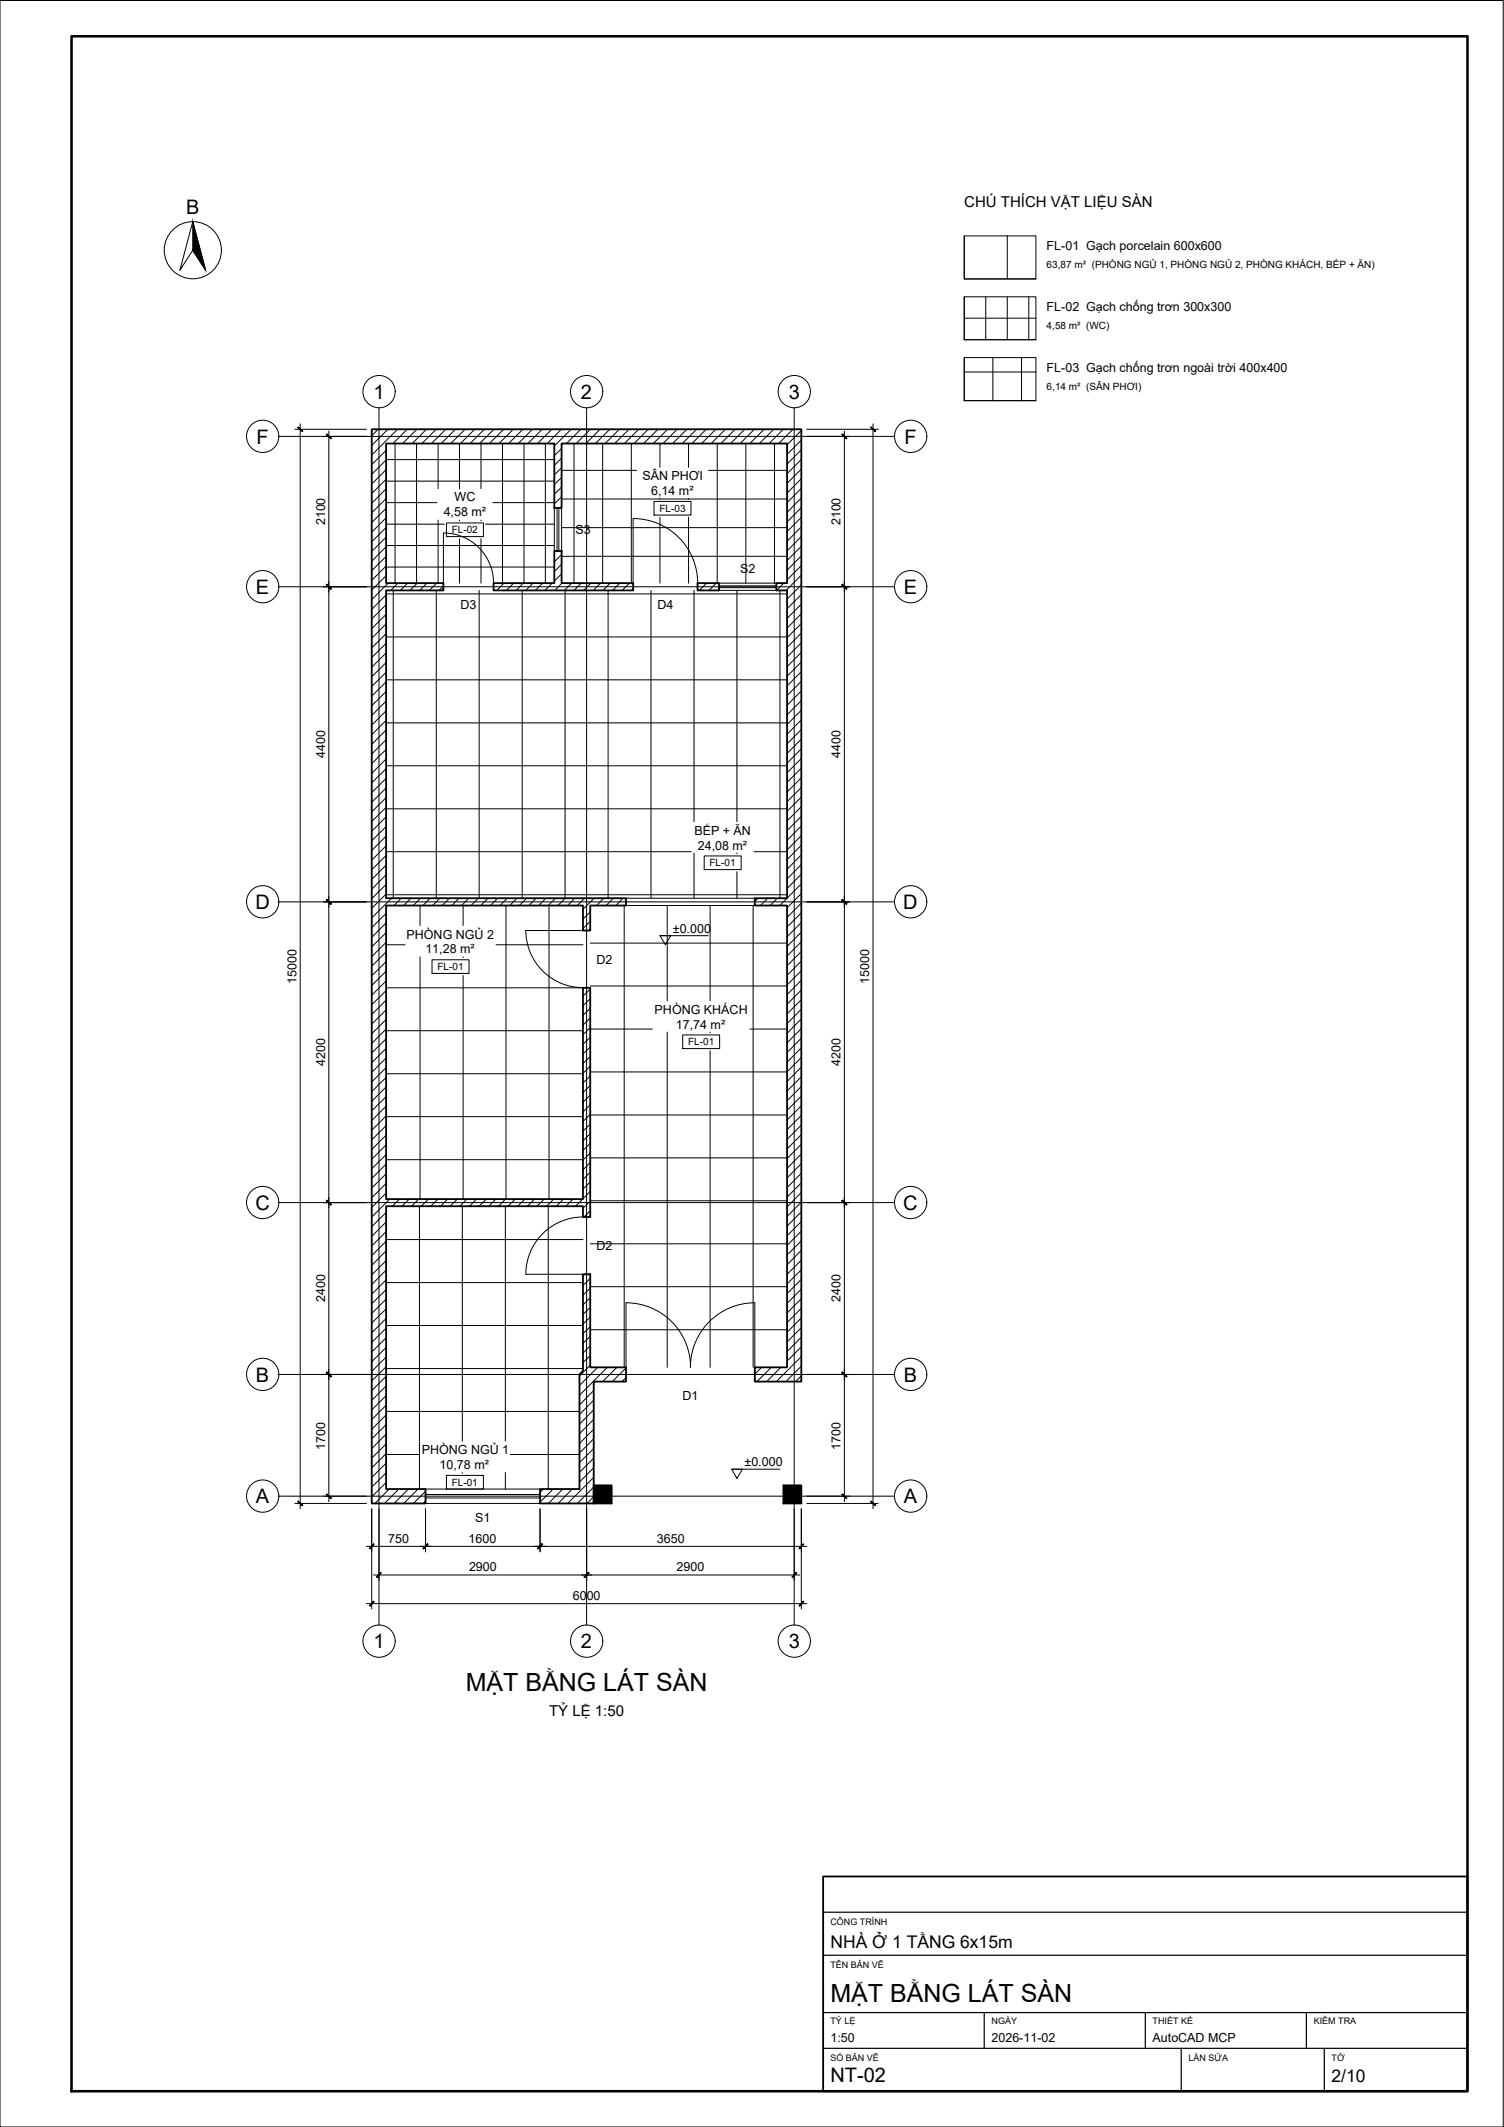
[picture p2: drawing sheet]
<svg xmlns="http://www.w3.org/2000/svg" width="420mm" height="594mm" viewBox="0 0 420 594" stroke-linecap="round" stroke-linejoin="round" font-family="sans-serif">
<!-- layer: A-WALL -->
<path d="M103.8 119.9h120.1v266h-13v-4h9v-129h-9v-2h9v-86h-3v-2h3v-39h-63v18h-2v-18h-47v39h16v2h-16v86h67v2h-10v7h-2v-7h-55v82h55v-59h2v64h-2v-3h-55v79h11v4h-15.1zM137.9 162.9h17v-9h2v9h20v2h-39zM194.9 162.9h6v2h-6zM162.9 355.9h2v26h10v4h-9v34h-15v-4h11v-32l1-1z" fill="none" stroke="#000" stroke-width=".51"/>
<!-- layer: A-WALL-PATT -->
<g fill="none" stroke="#000" stroke-width=".28">
<path d="M105.7 119.9l-1.9 1.8M108.4 119.9l-4.6 4.5M111 119.9l-7.2 7.2M113.7 119.9l-3.9 4M116.5 119.9l-4.1 4M119.1 119.9l-4 4M121.8 119.9l-3.9 4M124.5 119.9l-4 4M127.2 119.9l-4 4M129.9 119.9l-4 4M132.6 119.9l-4 4M135.3 119.9l-4 4"/>
<path d="M138 119.9l-4 4M140.7 119.9l-4 4M143.4 119.9l-4 4M146.1 119.9l-4 4M148.8 119.9l-4 4M151.5 119.9l-4 4M154.2 119.9l-4 4M156.8 119.9l-3.9 4M159.6 119.9l-4.7 4.7M162.3 119.9l-4.1 4M164.9 119.9l-3.9 4M167.6 119.9l-3.9 4"/>
<path d="M170.3 119.9l-4 4M173 119.9l-4 4M175.7 119.9l-4 4M178.4 119.9l-4 4M181.1 119.9l-4 4M183.8 119.9l-4 4M186.5 119.9l-4 4M189.2 119.9l-4 4M191.9 119.9l-4 4M194.6 119.9l-4 4M197.3 119.9l-4 4M200 119.9l-4 4"/>
<path d="M202.6 119.9l-3.9 4M205.4 119.9l-4 4M208.1 119.9l-4.1 4M210.7 119.9l-3.9 4M213.4 119.9l-3.9 4M216.2 119.9l-4.1 4M218.8 119.9l-4 4M221.5 119.9l-4 4M107.9 125.8l-4.1 4M107.9 128.5l-4.1 4M107.9 131.2l-4.1 4M107.9 133.9l-4.1 4"/>
<path d="M107.9 136.5l-4.1 4.1M107.9 139.2l-4.1 4M156.9 125.3l-2 2M156.9 127.9l-2 2.1M156.9 130.7l-2 1.9M156.9 133.4l-2 2M156.9 136l-2 2.1M156.9 138.7l-2 2M223.9 120.2l-4 4M223.9 122.9l-4 4M223.9 125.6l-4 4M223.9 128.3l-4 4"/>
<path d="M223.9 131l-4 4M223.9 133.7l-4 4M223.9 136.4l-4 4M223.9 139.1l-4 4M107.9 142l-4.1 3.9M107.9 144.6l-4.1 4M107.9 147.3l-4.1 4M107.9 150l-4.1 4M107.9 152.7l-4.1 4M107.9 155.4l-4.1 4M107.9 158.1l-4.1 4M155.2 153.9l-.3 .3"/>
<path d="M156.9 141.4l-.5 .5M156.9 154.9l-2 2M156.9 157.6l-2 2M223.9 141.8l-4 4M223.9 144.5l-4 4M223.9 147.2l-4 4M223.9 149.9l-4 4M223.9 152.6l-4 4M223.9 155.3l-4 4M223.9 158l-4 3.9M107.9 160.8l-4.1 4M107.9 166.2l-4.1 4"/>
<path d="M107.9 168.9l-4.1 4M107.9 171.6l-4.1 4M107.9 174.3l-4.1 4M107.9 177l-4.1 3.9M107.9 179.7l-4.1 4M108.5 162.9l-4.7 4.6M111.2 162.9l-2 2M113.9 162.9l-2.1 2M116.5 162.9l-1.9 2M119.3 162.9l-2 2M122 162.9l-2.1 2M123.9 163.7l-1.3 1.2"/>
<path d="M138.1 162.9l-.2 .2M140.8 162.9l-2 2M143.5 162.9l-2 2M146.2 162.9l-2 2M148.9 162.9l-2 2M151.6 162.9l-2 2M154.3 162.9l-2 2M156.9 160.3l-2 2M157 162.9l-2 2M159.7 162.9l-2.1 2M162.3 162.9l-1.9 2M165.1 162.9l-2 2"/>
<path d="M167.8 162.9l-2.1 2M170.4 162.9l-2 2M173.1 162.9l-1.9 2M175.8 162.9l-2 2M176.9 164.5l-.4 .4M197.4 162.9l-2 2M200.1 162.9l-2 2M200.9 164.8l-.1 .1M218.9 162.9l-1.9 2M223.9 160.6l-4.3 4.3M223.9 163.3l-4 4.1M223.9 166l-4 4"/>
<path d="M223.9 168.7l-4 4M223.9 171.4l-4 4M223.9 174.1l-4 4M223.9 176.8l-4 4M223.9 179.5l-4 4M107.9 182.3l-4.1 4.1M107.9 185.1l-4.1 3.9M107.9 187.8l-4.1 3.9M107.9 190.4l-4.1 4.1M107.9 193.1l-4.1 4M107.9 195.8l-4.1 4M107.9 198.5l-4.1 4"/>
<path d="M223.9 182.2l-4 4M223.9 184.9l-4 4M223.9 187.6l-4 4M223.9 190.3l-4 4M223.9 193l-4 4M223.9 195.7l-4 4M223.9 198.3l-4 4.1M107.9 201.2l-4.1 4M107.9 203.9l-4.1 4M107.9 206.6l-4.1 4M107.9 209.3l-4.1 4M107.9 212l-4.1 4"/>
<path d="M107.9 214.7l-4.1 4M107.9 217.4l-4.1 4M223.9 201.1l-4 4M223.9 203.8l-4 3.9M223.9 206.4l-4 4.1M223.9 209.1l-4 4.1M223.9 211.9l-4 3.9M223.9 214.5l-4 4M223.9 217.2l-4 4M223.9 219.9l-4 4M107.9 220.1l-4.1 4M107.9 222.8l-4.1 4"/>
<path d="M107.9 225.5l-4.1 4M107.9 228.1l-4.1 4.1M107.9 230.9l-4.1 3.9M107.9 233.5l-4.1 4M107.9 236.2l-4.1 4.1M107.9 238.9l-4.1 4M223.9 222.6l-4 4M223.9 225.3l-4 4M223.9 228l-4 4M223.9 230.7l-4 4M223.9 233.4l-4 4M223.9 236.1l-4 4"/>
<path d="M223.9 238.8l-4 4M107.9 241.6l-4.1 4M107.9 244.3l-4.1 4M107.9 247l-4.1 4M107.9 249.7l-4.1 4M107.9 255.1l-4.1 4M107.9 257.8l-4.1 4M109.4 250.9l-5.6 5.5M112.1 250.9l-2 2M114.8 250.9l-2 2M117.5 250.9l-2.1 2M120.1 250.9l-1.9 2"/>
<path d="M122.9 250.9l-2 2M125.6 250.9l-2.1 2M128.2 250.9l-2 2M130.9 250.9l-2 2M133.6 250.9l-2 2M136.3 250.9l-2 2M139 250.9l-2 2M141.7 250.9l-2 2M144.4 250.9l-2 2M147.1 250.9l-2 2M149.8 250.9l-2 2M152.5 250.9l-2 2"/>
<path d="M155.2 250.9l-2 2M157.9 250.9l-2 2M160.6 250.9l-2 2M163.3 250.9l-2.1 2M164.9 254.7l-2 2M164.9 257.4l-2 1.9M165.9 250.9l-3 3.1M168.7 250.9l-2 2M171.4 250.9l-2.1 2M174 250.9l-2 2M174.9 252.7l-.1 .2M211.8 250.9l-.9 .9"/>
<path d="M214.5 250.9l-2 2M217.2 250.9l-2.1 2M223.9 241.5l-4 4M223.9 244.2l-4 4M223.9 246.9l-6.1 6M223.9 249.6l-4 3.9M223.9 252.2l-4 4.1M223.9 254.9l-4 4M223.9 257.7l-4 3.9M107.9 260.5l-4.1 4M107.9 263.2l-4.1 4M107.9 265.9l-4.1 4"/>
<path d="M107.9 268.6l-4.1 4M107.9 271.2l-4.1 4.1M107.9 274l-4.1 4M107.9 276.7l-4.1 3.9M107.9 279.3l-4.1 4.1M164.9 276.2l-2 2M164.9 278.9l-2 2M223.9 260.3l-4 4M223.9 263l-4 4M223.9 265.7l-4 4M223.9 268.4l-4 4M223.9 271.1l-4 4"/>
<path d="M223.9 273.8l-4 4M223.9 276.5l-4 4M223.9 279.2l-4 4M107.9 282l-4.1 4.1M107.9 284.7l-4.1 4M107.9 287.4l-4.1 4M107.9 290.1l-4.1 4M107.9 292.8l-4.1 4M107.9 295.5l-4.1 4M107.9 298.2l-4.1 4M164.9 281.6l-2 2M164.9 284.3l-2 2"/>
<path d="M164.9 287l-2 2M164.9 289.7l-2 2M164.9 292.4l-2 2M164.9 295.1l-2 2M164.9 297.8l-2 2M223.9 281.9l-4 4M223.9 284.6l-4 4M223.9 287.3l-4 4M223.9 290l-4 4M223.9 292.7l-4 3.9M223.9 295.4l-4 4M223.9 298l-4 4.1"/>
<path d="M107.9 300.9l-4.1 4M107.9 303.6l-4.1 4M107.9 306.3l-4.1 4M107.9 309l-4.1 4M107.9 311.7l-4.1 4M107.9 314.4l-4.1 4M107.9 317l-4.1 4.1M107.9 319.8l-4.1 4M164.9 300.5l-2 2M164.9 303.2l-2 2M164.9 305.9l-2 2M164.9 308.5l-2 2.1"/>
<path d="M164.9 311.2l-2 2M164.9 314l-2 1.9M164.9 316.6l-2 2.1M164.9 319.3l-2 2M223.9 300.8l-4 3.9M223.9 303.5l-4 3.9M223.9 306.1l-4 4M223.9 308.8l-4 4M223.9 311.5l-4 4M223.9 314.2l-4 4M223.9 316.9l-4 4M223.9 319.6l-4 4"/>
<path d="M107.9 322.5l-4.1 3.9M107.9 325.1l-4.1 4.1M107.9 327.8l-4.1 4M107.9 330.6l-4.1 3.9M107.9 333.2l-4.1 4M107.9 338.6l-4.1 4M108.9 334.9l-5.1 5M111.6 334.9l-2 2M114.3 334.9l-2 2M117 334.9l-2 2M119.7 334.9l-2 2M122.3 334.9l-1.9 2"/>
<path d="M125.1 334.9l-2 2M127.8 334.9l-2.1 2M130.4 334.9l-2 2M133.1 334.9l-2 2M135.8 334.9l-2 2M138.5 334.9l-2 2M141.2 334.9l-2 2M143.9 334.9l-2 2M146.6 334.9l-2 2M149.3 334.9l-2 2M152 334.9l-2 2M154.7 334.9l-2 2"/>
<path d="M157.4 334.9l-2 2M160.1 334.9l-2 2M162.8 334.9l-2 2M164.9 322l-2 2M164.9 324.7l-2 2M164.9 327.4l-2 2M164.9 330.1l-2 2M164.9 332.8l-2 2M164.9 335.5l-2 2M164.9 338.2l-1.7 1.7M223.9 322.3l-4 4M223.9 325l-4 4"/>
<path d="M223.9 327.7l-4 4M223.9 330.4l-4 4M223.9 333.1l-4 4M223.9 335.8l-4 4M223.9 338.5l-4 3.9M107.9 341.3l-4.1 4M107.9 344l-4.1 4M107.9 346.7l-4.1 4M107.9 349.4l-4.1 4M107.9 352.1l-4.1 4M107.9 354.8l-4.1 4M107.9 357.5l-4.1 4"/>
<path d="M163.3 355.9l-.4 .5M164.9 357.1l-2 1.9M164.9 359.8l-2 2M223.9 341.2l-4 4M223.9 343.8l-4 4.1M223.9 346.6l-4 3.9M223.9 349.2l-4 4M223.9 351.9l-4 4.1M223.9 354.6l-4 4M223.9 357.3l-4 4M107.9 360.2l-4.1 4M107.9 362.9l-4.1 4"/>
<path d="M107.9 365.6l-4.1 3.9M107.9 368.3l-4.1 4M107.9 370.9l-4.1 4.1M107.9 373.6l-4.1 4M107.9 376.4l-4.1 3.9M107.9 379l-4.1 4M164.9 362.4l-2 2.1M164.9 365.1l-2 2M164.9 367.8l-2 2M164.9 370.5l-2 2M164.9 373.2l-2 2M164.9 375.9l-2 2"/>
<path d="M164.9 378.6l-2 2M223.9 360l-4 4M223.9 362.7l-4 4M223.9 365.4l-4 4M223.9 368.1l-4 4M223.9 370.8l-4 4M223.9 373.5l-4 4M223.9 376.2l-4 4M223.9 378.9l-7 7M107.9 381.7l-4.1 4M107.9 384.4l-4.1 4M107.9 387.1l-4.1 4"/>
<path d="M107.9 389.8l-4.1 4M107.9 392.5l-4.1 4M107.9 395.2l-4.1 4M107.9 397.9l-4.1 4M164.9 381.3l-3 3M165.9 388.4l-4 4M165.9 391.1l-4 4M165.9 393.8l-4 4M165.9 396.5l-4 3.9M165.9 399.2l-4 4M167 381.9l-5.1 5.1M169.7 381.9l-7.8 7.8"/>
<path d="M172.3 381.9l-3.9 4M174.9 382.1l-3.8 3.8M174.9 384.8l-1.2 1.1M212.8 381.9l-1.9 1.9M215.5 381.9l-4 4M218.1 381.9l-3.9 4M223.9 381.6l-4.4 4.3M223.9 384.3l-1.7 1.6M107.9 400.6l-4.1 4M107.9 403.3l-4.1 4M107.9 406l-4.1 4M107.9 408.7l-4.1 4"/>
<path d="M107.9 411.4l-4.1 3.9M107.9 414.1l-4.1 4M108.7 415.9l-4 4M111.4 415.9l-4 4M114.1 415.9l-4 4M116.8 415.9l-4 4M118.9 416.5l-3.4 3.4M118.9 419.2l-.7 .7M151.8 415.9l-.9 1M154.5 415.9l-3.6 3.6M157.2 415.9l-4 4M159.9 415.9l-4 4"/>
<path d="M165.9 401.8l-4 4.1M165.9 404.6l-4 3.9M165.9 407.3l-4 3.9M165.9 409.9l-4 4M165.9 412.6l-7.3 7.3M165.9 415.3l-4.6 4.6M165.9 418l-1.9 1.9"/>
</g>
<!-- layer: A-GLAZ -->
<path d="M154.9 141.9v12M155.6 141.9v12M156.1 141.9v12M156.9 141.9v12M200.9 164.9h16M200.9 162.9h16M200.9 164.1h16M200.9 163.6h16M118.9 415.9h32M118.9 419.9h32M118.9 417.4h32M118.9 418.4h32" fill="none" stroke="#000" stroke-width=".28"/>
<!-- layer: A-DOOR -->
<path d="M123.9 148.9v14M123.9 148.9a14 14 0 0 1 14 13.9M176.9 144.9v18M176.9 144.8a18 18 0 0 1 18 18M162.9 259.9h-16a16 16 0 0 0 16 16M162.9 339.9a16 16 0 0 0-16 16h16M174.9 363.9v18M174.9 363.9a17.9 17.9 0 0 1 18 18 18 18 0 0 1 18-18M210.9 363.9v18" fill="none" stroke="#000" stroke-width=".28"/>
<!-- layer: A-OPEN -->
<path d="M174.9 252.9h36M174.9 250.9h36" fill="none" stroke="#000" stroke-width=".28"/>
<!-- layer: S-COLS -->
<path d="M165.9 414.9h5v5h-5zM218.9 414.9h5v5h-5z" fill="none" stroke="#000" stroke-width=".51"/>
<!-- layer: S-COLS-PATT -->
<g fill="#000" stroke="#000" stroke-width=".28">
<path d="M165.9 414.9l5 5v-5zM165.9 414.9l5 5h-5z"/>
<path d="M218.9 414.9l5 5v-5zM218.9 414.9l5 5h-5z"/>
</g>
<!-- layer: A-ANNO-DIMS -->
<g fill="none" stroke="#000" stroke-width=".28">
<path d="M82.4 119.9h20M83.9 118.4v303M225.4 119.9h20M243.9 118.4v303M90.4 121.9h12M91.9 120.4v299M225.4 121.9h12M235.9 120.4v299M90.4 163.9h12M225.4 163.9h12M90.4 251.9h12M225.4 251.9h12"/>
<path d="M90.4 335.9h12M225.4 335.9h12M90.4 383.9h12M225.4 383.9h12M82.4 419.9h20M90.4 417.9h12M225.4 417.9h12M225.4 419.9h20M102.4 431.9h123M103.8 421.4v28M104.4 439.9h119M105.9 421.4v20"/>
<path d="M118.9 421.4v12M150.9 421.4v12M163.9 421.4v20M221.9 421.4v20M223.9 421.4v28M102.4 447.9h123"/>
</g>
<!-- layer: 0 -->
<g fill="#000" stroke="#000" stroke-width=".28">
<path d="M83.2 119.4l1.2 1.1 .1-.1zM83.2 119.4l.1-.2 1.2 1.2z"/>
<path d="M91.2 121.3l1.2 1.3 .1-.2zM91.2 121.3l.1-.1 1.2 1.2z"/>
<path d="M235.2 121.3l1.2 1.3 .2-.2zM235.2 121.3l.1-.1 1.3 1.2z"/>
<path d="M243.2 119.4l1.2 1.1 .2-.1zM243.2 119.4l.1-.2 1.3 1.2z"/>
<path d="M91.3 163.2l-.1 .1 1.3 1.1zM91.2 163.3l1.3 1.1-.1 .2z"/>
<path d="M91.2 163.3l1.2 1.3 .1-.2zM91.3 163.2l1.2 1.2-1.3-1.1z"/>
<path d="M235.3 163.2l-.1 .1 1.4 1.1zM235.2 163.3l1.4 1.1-.2 .2z"/>
<path d="M235.2 163.3l1.2 1.3 .2-.2zM235.2 163.3l.1-.1 1.3 1.2z"/>
<path d="M91.3 251.2l-.1 .1 1.3 1.1zM91.2 251.3l1.3 1.1-.1 .2z"/>
<path d="M91.2 251.3l1.2 1.3 .1-.2zM91.2 251.3l.1-.1 1.2 1.2z"/>
<path d="M235.3 251.2l-.1 .1 1.4 1.1zM235.2 251.3l1.4 1.1-.2 .2z"/>
<path d="M235.2 251.3l1.2 1.3 .2-.2zM235.3 251.2l1.3 1.2-1.4-1.1z"/>
<path d="M91.3 335.3l-.1 .1 1.3 1zM91.2 335.4l1.3 1-.1 .2z"/>
<path d="M91.2 335.4l1.2 1.2 .1-.2zM91.2 335.4l.1-.1 1.2 1.1z"/>
<path d="M235.3 335.3l-.1 .1 1.4 1zM235.2 335.4l1.4 1-.2 .2z"/>
<path d="M235.2 335.4l1.2 1.2 .2-.2zM235.2 335.4l.1-.1 1.3 1.1z"/>
<path d="M91.3 383.2l-.1 .2 1.3 1zM91.2 383.4l1.3 1-.1 .2z"/>
<path d="M91.2 383.4l1.2 1.2 .1-.2zM91.3 383.2l1.2 1.2-1.3-1z"/>
<path d="M235.3 383.2l-.1 .2 1.4 1zM235.2 383.4l1.4 1-.2 .2z"/>
<path d="M235.2 383.4l1.2 1.2 .2-.2zM235.3 383.2l1.3 1.2-1.4-1z"/>
<path d="M83.3 419.2l-.1 .2 1.3 1zM83.2 419.4l1.3 1-.1 .2z"/>
<path d="M91.3 417.3l-.1 .1 1.3 1zM91.2 417.4l1.3 1-.1 .2z"/>
<path d="M235.3 417.3l-.1 .1 1.4 1zM235.2 417.4l1.4 1-.2 .2z"/>
<path d="M243.3 419.2l-.1 .2 1.4 1zM243.2 419.4l1.4 1-.2 .2z"/>
<path d="M104.4 431.2l-1.1 1.4 1.2-1.3zM104.4 431.2l-1.1 1.4-.1-.2z"/>
<path d="M106.4 439.2l-1.1 1.4 1.2-1.3zM106.4 439.2l-1.1 1.4-.1-.1z"/>
<path d="M119.4 431.2l-1.2 1.2 .1 .2zM119.4 431.2l.1 .1-1.2 1.3z"/>
<path d="M119.4 431.2l-1.1 1.4 1.2-1.3zM119.4 431.2l-1.1 1.4-.1-.2z"/>
<path d="M150.2 432.4l.1 .2 1.1-1.4zM151.4 431.2l.2 .1-1.3 1.3z"/>
<path d="M151.4 431.2l-1.1 1.4 1.3-1.3zM151.4 431.2l-1.1 1.4-.1-.2z"/>
<path d="M164.4 439.2l-1.1 1.4 1.2-1.3zM164.4 439.2l-1.1 1.4-.1-.1z"/>
<path d="M224.4 431.2l-1.2 1.2 .2 .2zM224.4 431.2l.1 .1-1.1 1.3z"/>
<path d="M104.4 447.2l-1.1 1.4 1.2-1.2zM104.4 447.2l-1.1 1.4-.1-.1z"/>
<path d="M163.2 440.5l.1 .1 1.1-1.4zM164.4 439.2l.1 .1-1.2 1.3z"/>
<path d="M222.4 439.2l-1.2 1.3 .2 .1zM222.4 439.2l.1 .1-1.1 1.3z"/>
<path d="M224.4 447.2l-1.2 1.3 .2 .1zM224.4 447.2l.1 .2-1.1 1.2z"/>
</g>
<!-- layer: S-GRID -->
<path d="M105.9 113.9v340M163.9 113.9v340M221.9 113.9v340M77.9 121.9h172M77.9 163.9h172M77.9 251.9h172M77.9 335.9h172M77.9 383.9h172M77.9 417.9h172" fill="none" stroke="#000" stroke-width=".28"/>
<!-- layer: S-GRID-IDEN -->
<g fill="none" stroke="#000" stroke-width=".28">
<circle cx="105.9" cy="109.4" r="4.5"/>
<circle cx="163.9" cy="109.4" r="4.5"/>
<circle cx="221.9" cy="109.4" r="4.5"/>
<circle cx="73.4" cy="121.9" r="4.5"/>
<circle cx="254.4" cy="121.9" r="4.5"/>
<circle cx="73.4" cy="163.9" r="4.5"/>
<circle cx="254.4" cy="163.9" r="4.5"/>
<circle cx="73.4" cy="251.9" r="4.5"/>
<circle cx="254.4" cy="251.9" r="4.5"/>
<circle cx="73.4" cy="335.9" r="4.5"/>
<circle cx="254.4" cy="335.9" r="4.5"/>
<circle cx="73.4" cy="383.9" r="4.5"/>
<circle cx="254.4" cy="383.9" r="4.5"/>
<circle cx="73.4" cy="417.9" r="4.5"/>
<circle cx="254.4" cy="417.9" r="4.5"/>
<circle cx="105.9" cy="458.4" r="4.5"/>
<circle cx="163.9" cy="458.4" r="4.5"/>
<circle cx="221.9" cy="458.4" r="4.5"/>
</g>
<!-- layer: A-ANNO-SYMB -->
<g fill="none" stroke="#000" stroke-width=".28">
<path d="M53.8 61.9l3.6 13.6-3.6-5.6-3.6 5.6zM184.4 261.3h3l-1.5 2.6zM184.4 261.3h13.5M204.4 410.4h3l-1.5 2.5zM204.4 410.4h13.5"/>
<circle cx="53.9" cy="69.9" r="8"/>
</g>
<path d="M53.8 61.9l2.2 8h-2.2zM53.8 69.9l3.6 5.6-1.4-5.6z" fill="#000" stroke="#000" stroke-width=".28"/>
<!-- layer: A-FLOR-PATT -->
<g fill="none" stroke="#000" stroke-width=".28">
<path d="M269.4 65.9v12h20M281.4 65.9v12M269.4 82.9v12h20M269.4 88.9h20M269.4 99.9v12h20M275.4 82.9v12M277.4 99.9v12M281.4 82.9v12M285.4 99.9v12M287.4 82.9v12M269.4 103.9h20M107.9 134.4h47"/>
<path d="M107.9 128.4h47M110.4 123.9v39M116.4 123.9v39M122.4 123.9v12.6M128.4 123.9v12.6M134.4 123.9v12.6M140.4 123.9v39M146.4 123.9v39M152.4 123.9v39M156.9 139.4h63M156.9 131.4h20.9M160.4 123.9v39"/>
<path d="M168.4 123.9v39M176.4 123.9v39M184.4 123.9v6.6M184.4 139.2v.3M192.4 123.9v6.6M192.4 139.2v.3M197.9 131.4h22M200.4 123.9v39M208.4 123.9v39M216.4 123.9v39M107.9 158.4h47M107.9 152.4h47"/>
<path d="M107.9 146.4h16.2M107.9 140.4h14.2M122.4 145.3v17.6M128.4 145.3v.2M128.4 150.5v12.4M134.4 145.3v.2M134.4 150.5v12.4M135.6 146.4h19.3M137.7 140.4h17.2M156.9 155.4h63M156.9 147.4h63M184.4 144.5v18.4"/>
<path d="M192.4 144.5v18.4M107.9 177.9h112M107.9 165.9h112M109.9 164.9v86M121.9 164.9v86M133.9 164.9v86M145.9 164.9v86M157.9 164.9v86M169.9 164.9v86M181.9 164.9v86M193.9 164.9v64.6M205.9 164.9v64.6"/>
<path d="M217.9 164.9v86M107.9 189.9h112M107.9 213.9h112M107.9 201.9h112M107.9 237.9h85.2M107.9 225.9h112M193.9 238.3v12.6M205.9 238.3v.2M210.7 237.9h9.2M107.9 249.9h112M117.3 252.9v5.6M129.4 252.9v5.6"/>
<path d="M141.4 252.9v82M153.4 252.9v82M174.4 252.9v129M186.4 252.9v26.6M198.4 252.9v26.6M205.9 243.5v7.4M210.4 252.9v129M107.9 275.9h55M107.9 263.9h5.3M117.3 267.3v67.6M129.4 267.3v.2M129.4 272.5v62.4"/>
<path d="M138.6 263.9h24.3M164.9 275.4h55M164.9 263.4h55M107.9 299.9h55M107.9 287.9h55M164.9 299.4h55M164.9 287.4h17.3M186.4 288.3v93.6M198.4 288.3v.2M198.4 293.5v88.4M209.5 287.4h10.4M107.9 311.9h55"/>
<path d="M164.9 311.4h55M107.9 323.9h55M117.2 336.9v79M129.2 336.9v65.6M141.2 336.9v65.6M153.2 336.9v79M164.9 335.4h55M164.9 323.4h55M107.9 358.2h55M107.9 346.2h55M164.9 359.4h55M164.9 347.4h55"/>
<path d="M107.9 370.2h55M164.9 371.4h55M107.9 394.2h54M107.9 382.2h55M107.9 406.2h9.3M129.2 411.3v.2M141.2 411.3v4.6M142.6 406.2h19.3"/>
</g>
<!-- layer: A-ANNO-NOTE -->
<path d="M269.4 65.9h20v12h-20zM269.4 82.9h20v12h-20zM269.4 99.9h20v12h-20zM124.7 146.1h10.3v3.8h-10.3zM182.7 140.1h10.3v3.8h-10.3zM196.7 239.1h10.4v3.8h-10.4zM120.7 268.1h10.3v3.8h-10.3zM190.7 289.1h10.3v3.8h-10.3zM124.7 412.1h10.3v3.8h-10.3z" fill="none" stroke="#000" stroke-width=".28"/>
<!-- layer: A-ANNO-TTLB -->
<path d="M0 .1h419.9v594h-419.9z" fill="none" stroke="#000" stroke-width=".28"/>
<path d="M20 10.1h390v574h-390z" fill="none" stroke="#000" stroke-width=".72"/>
<path d="M230 524.1h180v60h-180z" fill="none" stroke="#000" stroke-width=".51"/>
<path d="M230 534.1h180M230 546.1h180M230 572.1h180M230 562.1h180M275 562.1v10M320 562.1v10M330 572.1v12M365 562.1v10M370 572.1v12" fill="none" stroke="#000" stroke-width=".34"/>
<g font-size="7">
<text x="130.1" y="472.4">MẶT BẰNG LÁT SÀN</text>
<text x="232" y="559.1">MẶT BẰNG LÁT SÀN</text>
</g>
<g font-size="5.6">
<text x="52" y="59.9">B</text>
<text x="104.3" y="111.4">1</text>
<text x="162.3" y="111.4">2</text>
<text x="220.3" y="111.4">3</text>
<text x="71.7" y="123.9">F</text>
<text x="252.7" y="123.9">F</text>
<text x="71.5" y="165.9">E</text>
<text x="252.5" y="165.9">E</text>
<text x="71.3" y="253.9">D</text>
<text x="252.3" y="253.9">D</text>
<text x="71.3" y="337.9">C</text>
<text x="252.3" y="337.9">C</text>
<text x="71.5" y="385.9">B</text>
<text x="252.5" y="385.9">B</text>
<text x="71.5" y="419.9">A</text>
<text x="252.5" y="419.9">A</text>
<text x="104.3" y="460.4">1</text>
<text x="162.3" y="460.4">2</text>
<text x="220.3" y="460.4">3</text>
<text x="232" y="581.6">NT-02</text>
</g>
<g font-size="4.9">
<text x="232" y="544.1">NHÀ Ở 1 TẦNG 6x15m</text>
<text x="372" y="581.6">2/10</text>
</g>
<g font-size="4.2">
<text x="269.4" y="57.9">CHÚ THÍCH VẬT LIỆU SÀN</text>
<text x="153.4" y="479.4">TỶ LỆ 1:50</text>
</g>
<g font-size="3.5">
<text x="292.4" y="69.9">FL-01 Gạch porcelain 600x600</text>
<text x="292.4" y="86.9">FL-02 Gạch chống trơn 300x300</text>
<text x="292.4" y="103.9">FL-03 Gạch chống trơn ngoài trời 400x400</text>
<text x="179.5" y="134.1">SÂN PHƠI</text>
<text x="124" y="144">4,58 m²</text>
<text x="127" y="139.8">WC</text>
<text x="181.9" y="138.3">6,14 m²</text>
<text x="90.8" y="146.7" transform="rotate(-90 90.8 146.7)">2100</text>
<text x="160.7" y="149.2">S3</text>
<text x="234.8" y="146.7" transform="rotate(-90 234.8 146.7)">2100</text>
<text x="206.8" y="160.2">S2</text>
<text x="128.7" y="170.2">D3</text>
<text x="183.6" y="170.2">D4</text>
<text x="90.8" y="211.7" transform="rotate(-90 90.8 211.7)">4400</text>
<text x="234.8" y="211.7" transform="rotate(-90 234.8 211.7)">4400</text>
<text x="194" y="233.1">BẾP + ĂN</text>
<text x="194.9" y="237.3">24,08 m²</text>
<text x="113.6" y="262.1">PHÒNG NGỦ 2</text>
<text x="188" y="260.6">±0.000</text>
<text x="118.8" y="266.3">11,28 m²</text>
<text x="166.6" y="269.1">D2</text>
<text x="82.8" y="274.8" transform="rotate(-90 82.8 274.8)">15000</text>
<text x="242.8" y="274.8" transform="rotate(-90 242.8 274.8)">15000</text>
<text x="182.9" y="283.1">PHÒNG KHÁCH</text>
<text x="188.8" y="287.3">17,74 m²</text>
<text x="90.8" y="297.7" transform="rotate(-90 90.8 297.7)">4200</text>
<text x="234.8" y="297.7" transform="rotate(-90 234.8 297.7)">4200</text>
<text x="166.6" y="349.1">D2</text>
<text x="90.8" y="363.7" transform="rotate(-90 90.8 363.7)">2400</text>
<text x="234.8" y="363.7" transform="rotate(-90 234.8 363.7)">2400</text>
<text x="190.6" y="391.1">D1</text>
<text x="90.8" y="404.9" transform="rotate(-90 90.8 404.9)">1700</text>
<text x="117.8" y="406.1">PHÒNG NGỦ 1</text>
<text x="234.8" y="404.9" transform="rotate(-90 234.8 404.9)">1700</text>
<text x="122.8" y="410.3">10,78 m²</text>
<text x="208" y="409.6">±0.000</text>
<text x="132.7" y="425.2">S1</text>
<text x="108.5" y="430.8">750</text>
<text x="130.9" y="430.8">1600</text>
<text x="183.5" y="430.8">3650</text>
<text x="131" y="438.8">2900</text>
<text x="189" y="438.8">2900</text>
<text x="160" y="446.8">6000</text>
<text x="232" y="570.3">1:50</text>
<text x="277" y="570.3">2026-11-02</text>
<text x="322" y="570.3">AutoCAD MCP</text>
</g>
<g font-size="2.8">
<text x="292.4" y="74.9">63,87 m² (PHÒNG NGỦ 1, PHÒNG NGỦ 2, PHÒNG KHÁCH, BẾP + ĂN)</text>
<text x="292.4" y="91.9">4,58 m² (WC)</text>
<text x="292.4" y="108.9">6,14 m² (SÂN PHƠI)</text>
<text x="184.2" y="143">FL-03</text>
<text x="126.2" y="149">FL-02</text>
<text x="198.2" y="241.9">FL-01</text>
<text x="122.2" y="271">FL-01</text>
<text x="192.2" y="292">FL-01</text>
<text x="126.2" y="415">FL-01</text>
</g>
<g font-size="2.5">
<text x="232" y="537.6">CÔNG TRÌNH</text>
<text x="232" y="549.6">TÊN BẢN VẼ</text>
<text x="232" y="565.3">TỶ LỆ</text>
<text x="277" y="565.3">NGÀY</text>
<text x="322" y="565.3">THIẾT KẾ</text>
<text x="367" y="565.3">KIỂM TRA</text>
<text x="232" y="575.6">SỐ BẢN VẼ</text>
<text x="332" y="575.6">LẦN SỬA</text>
<text x="372" y="575.6">TỜ</text>
</g>
</svg>
